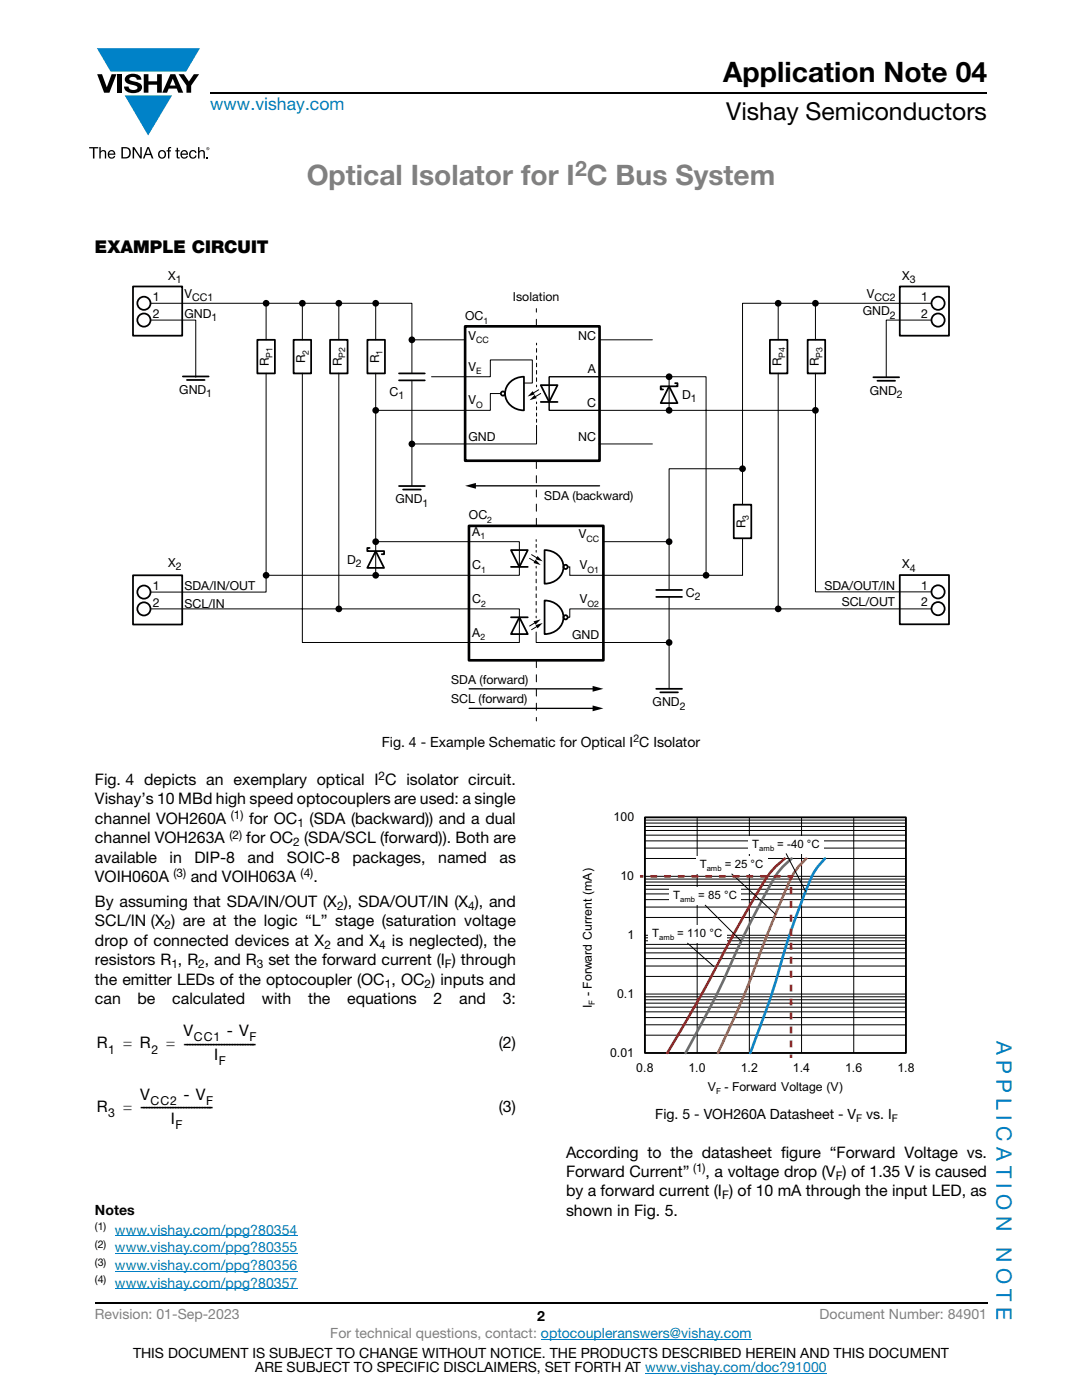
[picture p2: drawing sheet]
<svg xmlns="http://www.w3.org/2000/svg" width="216mm" height="279mm" viewBox="0 0 216 279" stroke-linecap="round" stroke-linejoin="round" font-family="sans-serif">
<path d="M42 18.6h155M18.9 260h178.1" fill="none" stroke="#000" stroke-width=".36"/>
<path d="M107.9 267.3h42.1M128.7 274h36.3" fill="none" stroke="#007ec4" stroke-width=".2"/>
<g fill="#0082c8">
<path d="M19.3 9.6h20.6l-2.7 4.7h-15.1z"/>
<path d="M24.9 19h9.4l-4.7 8z"/>
</g>
<g fill="#000">
<path d="M19.4 14.8h1l.9 2.6 1-2.6h.9l-1.4 3.7h-1zM23.5 14.8h.9v3.7h-.9zM25.2 15.1a2.16 2.16 0 0 1 2.9 .4l.1 .4h-.9a.81 .81 0 0 0-.7-.6 .81 .81 0 0 0-.8 .5l.2 .3 1.1 .2a1.11 1.11 0 0 1 1.2 1.1 1.11 1.11 0 0 1-1.1 1.1 1.83 1.83 0 0 1-2.4-1.2h.9a.99 .99 0 0 0 .8 .7 .99 .99 0 0 0 .9-.5 1.34 1.34 0 0 0-1.2-.6 1.06 1.06 0 0 1-1.1-.6 1.06 1.06 0 0 1 .1-1.2zM28.7 14.8h.9v1.4h1.7v-1.4h1v3.7h-1v-1.6h-1.7v1.6h-.9zM35.6 14.8h1.1l1 1.5 1-1.5h1l-1.6 2.3v1.4h-.9v-1.4zM17.8 29.4h1.8v.2h-.8v2h-.3v-2h-.7zM19.8 29.4h.3v.8a.59 .59 0 0 1 .7-.2 .59 .59 0 0 1 .4 .5v1.1h-.3v-1.1a.42 .42 0 0 0-.5-.3 .42 .42 0 0 0-.3 .5v.9h-.3zM26.5 29.4h.3l1.2 1.8v-1.8h.3v2.2h-.3l-1.2-1.8v1.8h-.3zM33.6 29.4h.6v.2l-.4 .1v.3h.3v.2h-.3v1.4h-.3v-1.4h-.3v-.2h.3zM35.3 29.5h.2v.5h.3v.2h-.3v1.1l.3 .1v.2a.4 .4 0 0 1-.5-.3v-1.1h-.3v-.2h.3zM37.9 30.2a.74 .74 0 0 1 .8-.3 .74 .74 0 0 1 .5 .6h-.3a.55 .55 0 0 0-.8-.1 .55 .55 0 0 0 0 .8 .46 .46 0 0 0 .5 .2 .46 .46 0 0 0 .3-.4h.3a.8 .8 0 0 1-1.1 .6 .8 .8 0 0 1-.3-1.3zM39.5 29.4h.3v.8a.59 .59 0 0 1 .7-.2 .59 .59 0 0 1 .4 .5v1.1h-.3v-1.1a.42 .42 0 0 0-.5-.3 .42 .42 0 0 0-.3 .5v.9h-.3z"/>
<path d="M41.2 31.3h.3v.3h-.3z"/>
<path d="M34.5 15.7l-.6 1.4h1.1zM34 14.8h1l1.6 3.7h-1l-.3-.8h-1.6l-.4 .8h-.9z"/>
<path d="M21.9 30.3l-.1 .4h.9l-.3-.5zM21.7 30.2a.76 .76 0 0 1 .9-.2 .76 .76 0 0 1 .4 .9h-1.2a.49 .49 0 0 0 .4 .5 .49 .49 0 0 0 .5-.3h.3a.82 .82 0 0 1-1.3 .4 .82 .82 0 0 1 0-1.3z"/>
<path d="M24.5 29.6v1.8h.5a.89 .89 0 0 0 .8-.9 .89 .89 0 0 0-.8-.9zM24.2 29.4a1.65 1.65 0 0 1 1.8 .4 1.15 1.15 0 0 1-1 1.8h-.8z"/>
<path d="M29.6 29.6l-.4 1.1h.7zM29.4 29.4h.3l.9 2.2h-.3l-.3-.7h-.9l-.3 .7h-.3z"/>
<path d="M32 30.3a.58 .58 0 0 0-.1 .9 .58 .58 0 0 0 .9 0 .58 .58 0 0 0 0-.8 .58 .58 0 0 0-.8-.1zM31.5 30.8a.85 .85 0 0 1 1.7 0 .85 .85 0 0 1-1.7 0z"/>
<path d="M36.4 30.3l-.1 .4h.9l-.3-.5zM36.2 30.2a.76 .76 0 0 1 .9-.2 .76 .76 0 0 1 .4 .9h-1.2a.49 .49 0 0 0 .4 .5 .49 .49 0 0 0 .5-.3h.3a.82 .82 0 0 1-1.3 .4 .82 .82 0 0 1 0-1.3z"/>
<path d="M41.4 29.5l.1 .1zM41.4 29.5h.2v.3l-.1-.1-.1 .1zM41.2 29.7a.25 .25 0 0 0 .5 0 .25 .25 0 0 0-.5 0zM41.2 29.7a.3 .3 0 0 1 .6 0 .3 .3 0 0 1-.6 0z"/>
</g>
<path d="M22.9 246.6h36.5M22.9 250.1h36.5M22.9 253.7h36.5M22.9 257.2h36.5" fill="none" stroke="#007ec4" stroke-width=".2"/>
<path d="M107 61.6v.7M107 143.2v.7" fill="none" stroke="#000001" stroke-width=".2"/>
<path d="M107 63.7v78.8" fill="none" stroke="#000001" stroke-width=".2" stroke-dasharray="1.4 1.4"/>
<path d="M92.8 65.1h26.8v26.9h-26.8z" fill="#fff"/>
<path d="M92.8 65.1h26.8v26.9h-26.8z" fill="none" stroke="#000001" stroke-width=".53"/>
<path d="M93.6 105h26.8v26.8h-26.8z" fill="#fff"/>
<path d="M93.6 105h26.8v26.8h-26.8z" fill="none" stroke="#000001" stroke-width=".53"/>
<path d="M106.9 124.2l-1.2 .7" fill="none" stroke="#000001" stroke-width=".2"/>
<path d="M106.5 124l1.4-.4-1 1.1z" fill="#000001"/>
<path d="M107.3 124.9l-1.2 .8" fill="none" stroke="#000001" stroke-width=".2"/>
<path d="M106.9 124.7l1.4-.4-1 1.1z" fill="#000001"/>
<path d="M105.7 111.4l1.2 .8" fill="none" stroke="#000001" stroke-width=".2"/>
<path d="M106.9 111.7l1 1.1-1.4-.4z" fill="#000001"/>
<path d="M106.1 110.7l1.2 .7" fill="none" stroke="#000001" stroke-width=".2"/>
<path d="M107.3 111l1 1-1.4-.4z" fill="#000001"/>
<path d="M75 110l1.6 3.3h-3.3z" fill="none" stroke="#000001" stroke-width=".35"/>
<circle cx="53.1" cy="60.5" r=".67" fill="#000001"/>
<path d="M94.6 97h25" fill="none" stroke="#000001" stroke-width=".26"/>
<path d="M92.8 97l2.2-.6v1.1z" fill="#000001"/>
<path d="M93.6 141.4h25" fill="none" stroke="#000001" stroke-width=".26"/>
<path d="M118.2 140.8l2.2 .6-2.2 .5z" fill="#000001"/>
<g fill="none" stroke="#000001" stroke-width=".35">
<path d="M26.5 57.2h9.9v9.8h-9.9z"/>
<circle cx="28.7" cy="60.5" r="1.31"/>
<circle cx="28.7" cy="63.9" r="1.31"/>
</g>
<path d="M30 60.5h52.2v14M30 63.9h9.1v11.4" fill="none" stroke="#000001" stroke-width=".2"/>
<path d="M93.6 137.5h25" fill="none" stroke="#000001" stroke-width=".26"/>
<path d="M118.2 136.9l2.2 .6-2.2 .5z" fill="#000001"/>
<path d="M86.1 75.2h11.7v-3.4h8.4v4.6h-1.7M107.9 78.5l-1.2 .8M119.6 75.2h-10v6.7h10M107.1 85.2v3.4h-24.9" fill="none" stroke="#000001" stroke-width=".2"/>
<path d="M106.7 78.8l.4 .7-1.4 .4z" fill="#000001"/>
<path d="M107.5 77.8l-1.2 .7" fill="none" stroke="#000001" stroke-width=".2"/>
<path d="M106.3 78.1l.4 .6-1.4 .4z" fill="#000001"/>
<g fill="none" stroke="#000001" stroke-width=".2">
<path d="M99.9 78.5h-2.1v3.4h-22.7M107.1 68.5v.3M107.1 76.8v.4M107.1 80.2v.4M107.1 84.9v.3M162.7 81.9h-53.1v-6.7h31.3v39.6M75 108.1h28.6v6.7h-50.5M107 107.7v.3M107 109.8v.4M107 113v.4M120.4 108.1h13.1M148.2 107.4v7.4h-34.5v-1.7h-.4"/>
<path d="M107 123v.3M107 126.1v2.1h26.5M185.9 121.5h-72.2v1.7h-.4"/>
</g>
<g fill="none" stroke="#000001" stroke-width=".35">
<path d="M51.3 67.8h3.5v6.7h-3.5zM58.6 67.8h3.5v6.7h-3.5zM65.9 67.8h3.5v6.7h-3.5zM73.3 67.8h3.5v6.7h-3.5zM101.9 76.2a4 4 0 0 1 2.6-1v6.7a3.4 3.4 0 0 1-3.2-1.6 3.4 3.4 0 0 1 .1-3.6zM107.9 76.9h3.4l-1.7 3.3zM107.9 80.2h3.4M102 109.8h3.3l-1.7 3.3zM102 113.1h3.3M108.7 109.8a3.4 3.4 0 0 1 3.2 1.6 3.4 3.4 0 0 1-.1 3.6 3.9 3.9 0 0 1-3.1 1.5zM108.7 119.8a3.4 3.4 0 0 1 3.2 1.7 3.4 3.4 0 0 1-.1 3.6 3.9 3.9 0 0 1-3.1 1.4zM102 123.2h3.3"/>
<path d="M103.6 123.2l1.7 3.3h-3.3z"/>
<circle cx="100.4" cy="78.5" r=".42"/>
<circle cx="112.9" cy="113.1" r=".42"/>
<circle cx="112.9" cy="123.2" r=".42"/>
</g>
<path d="M107.1 76.1v-6.9M107 122.2v-8.5" fill="none" stroke="#000001" stroke-width=".2" stroke-dasharray=".7 .7"/>
<path d="M107.1 81.2v3.4M107 108.6v.9" fill="none" stroke="#000001" stroke-width=".2" stroke-dasharray=".6 .6"/>
<g fill="#000001">
<circle cx="60.3" cy="60.5" r=".67"/>
<circle cx="67.6" cy="60.5" r=".67"/>
<circle cx="75" cy="60.5" r=".67"/>
<circle cx="82.2" cy="67.8" r=".67"/>
<circle cx="82.2" cy="88.6" r=".67"/>
</g>
<path d="M79.6 74.5h5.2M79.6 75.9h5.2" fill="none" stroke="#000001" stroke-width=".35"/>
<circle cx="75" cy="81.9" r=".67" fill="#000001"/>
<path d="M53.1 74.5v43.7h-23.1M53.1 60.5v7.3M60.3 74.5v53.7h43.3v-6.7h-73.6M60.3 60.5v7.3M67.6 60.5v7.3M67.6 74.5v47M75 60.5v7.3M75 74.5v40.3M82.2 75.9v21.1" fill="none" stroke="#000001" stroke-width=".2"/>
<g fill="#000001">
<circle cx="75" cy="108.1" r=".67"/>
<circle cx="75" cy="114.8" r=".67"/>
<circle cx="53.1" cy="114.8" r=".67"/>
<circle cx="67.6" cy="121.5" r=".67"/>
</g>
<g fill="none" stroke="#000001" stroke-width=".35">
<path d="M179.5 57.2h9.9v9.8h-9.9zM133.5 77.1l1.7 3.3h-3.4zM134.7 76.5h.5v.6h-3.4v.6h.5M153.6 67.8h3.5v6.7h-3.5zM161.2 67.8h3.5v6.7h-3.5zM26.5 114.8h9.9v9.8h-9.9zM73.8 109.4h-.5v.6h3.3v.6h-.4"/>
<circle cx="187.2" cy="63.9" r="1.31"/>
<circle cx="187.2" cy="60.5" r="1.31"/>
<circle cx="28.7" cy="118.2" r="1.31"/>
<circle cx="28.7" cy="121.5" r="1.31"/>
</g>
<path d="M155.3 60.5v7.3M155.3 74.5v47M162.7 60.5v7.3M185.9 60.5h-37.7v40.2M185.9 63.9h-9.1v11.4" fill="none" stroke="#000001" stroke-width=".2"/>
<g fill="#000001">
<circle cx="155.3" cy="60.5" r=".67"/>
<circle cx="162.7" cy="60.5" r=".67"/>
<circle cx="162.7" cy="81.9" r=".67"/>
<circle cx="133.5" cy="75.2" r=".67"/>
<circle cx="133.5" cy="81.9" r=".67"/>
</g>
<path d="M133.5 75.2v6.7M148.2 93.5h-14.7v24.1" fill="none" stroke="#000001" stroke-width=".2"/>
<path d="M146.4 100.7h3.5v6.7h-3.5z" fill="none" stroke="#000001" stroke-width=".35"/>
<g fill="#000001">
<circle cx="148.2" cy="93.5" r=".67"/>
<circle cx="140.9" cy="114.8" r=".67"/>
<circle cx="133.5" cy="108.1" r=".67"/>
</g>
<g fill="none" stroke="#000001" stroke-width=".35">
<path d="M179.5 114.8h9.9v9.8h-9.9z"/>
<circle cx="187.2" cy="118.1" r="1.31"/>
<circle cx="187.2" cy="121.5" r="1.31"/>
</g>
<path d="M162.7 74.5v43.6h23.2" fill="none" stroke="#000001" stroke-width=".2"/>
<circle cx="155.3" cy="121.5" r=".67" fill="#000001"/>
<path d="M130.9 117.7h5.2M130.9 119.1h5.2" fill="none" stroke="#000001" stroke-width=".35"/>
<path d="M133.5 119.1v18.4" fill="none" stroke="#000001" stroke-width=".2"/>
<circle cx="133.5" cy="128.2" r=".67" fill="#000001"/>
<path d="M36.5 75.1h5.1M37.3 75.8h3.5M174.3 75.3h5.1M175.1 76h3.5M79.6 97h5.2M80.4 97.7h3.6M130.9 137.5h5.2M131.8 138.2h3.5" fill="none" stroke="#000001" stroke-width=".35"/>
<path d="M82.2 67.8h10.6M119.5 67.8h10.7M119.5 88.6h10.7" fill="none" stroke="#000001" stroke-width=".2"/>
<g fill="none" stroke="#000" stroke-width=".2">
<path d="M128.7 179.5h52.1M128.7 178.4h52.1M128.7 177.5h52.1M128.7 176.7h52.1M128.7 176h52.1M128.7 175.4h52.1M128.7 171.3h52.1M128.7 169.3h52.1M128.7 167.8h52.1M128.7 166.7h52.1M128.7 165.7h52.1M128.7 164.9h52.1"/>
<path d="M128.7 164.3h52.1M128.7 163.7h52.1M128.7 163.1h52.1v47.1h-52.1zM128.7 174.9h52.1M139.1 163.1v47.1M149.5 163.1v47.1M159.9 163.1v47.1M170.4 163.1v47.1M128.7 199.5h52.1M128.7 198.9h52.1M128.7 194.9h52.1M128.7 192.8h52.1"/>
<path d="M128.7 191.3h52.1M128.7 190.2h52.1M128.7 189.2h52.1M128.7 188.5h52.1M128.7 187.8h52.1M128.7 187.2h52.1M128.7 183.1h52.1M128.7 181h52.1M128.7 198.4h52.1M128.7 186.7h52.1M128.7 206.6h52.1M128.7 204.5h52.1"/>
<path d="M128.7 203.1h52.1M128.7 201.9h52.1M128.7 201h52.1M128.7 200.2h52.1"/>
</g>
<path d="M128.7 163.1h52.1v47h-52.1z" fill="none" stroke="#000" stroke-width=".35"/>
<path d="M164.6 171.3a14.1 14.1 0 0 0-3.7 6.2 167.8 167.8 0 0 0-6.6 19.8l-4.6 12.8" fill="none" stroke="#147fc3" stroke-width=".53"/>
<path d="M160.9 171.3a14.4 14.4 0 0 0-4.1 6.2 403.5 403.5 0 0 0-8.2 20.9l-5.3 11.7" fill="none" stroke="#f16b22" stroke-width=".53"/>
<path d="M158 171.3a16.4 16.4 0 0 0-4.8 6.2 225.6 225.6 0 0 0-9.6 19.8l-6.8 12.8" fill="none" stroke="#48b74e" stroke-width=".53"/>
<path d="M156.6 171.3a17.1 17.1 0 0 0-4.9 5.9 431.4 431.4 0 0 0-12.2 22.2l-6.3 10.7" fill="none" stroke="#ee1f23" stroke-width=".53"/>
<path d="M129.3 184.7h15.6v3.5h-15.6z" fill="#fff"/>
<path d="M137.1 188.2l5.4 4.7" fill="none" stroke="#000" stroke-width=".2"/>
<g fill="#fff">
<path d="M138.8 170.9h14.3v3.5h-14.3z"/>
<path d="M133.5 177.1h14.3v3.5h-14.3z"/>
</g>
<path d="M146 174.4l8.8 8.1M140.7 180.6l7.2 7.2" fill="none" stroke="#000" stroke-width=".2"/>
<path d="M149.3 166.8h15.1v3.5h-15.1z" fill="#fff"/>
<path d="M156.8 170.3l4 7.6" fill="none" stroke="#000" stroke-width=".2"/>
<path d="M127.7 174.9h.7M157.1 174.9h.7v.7M157.8 210.4v.7" fill="none" stroke="#ee1f23" stroke-width=".53"/>
<path d="M155.8 174.9h-26.7M157.8 209v-32.7" fill="none" stroke="#ee1f23" stroke-width=".53" stroke-dasharray="1.4 1.4" stroke-linecap="butt"/>
<text font-size="5.6" x="144.3" y="16.4">Application Note 04</text>
<text font-size="5.6" fill="#808080" x="61.2" y="36.9">Optical Isolator for I C Bus System</text>
<text font-size="4.9" x="144.9" y="24">Vishay Semiconductors</text>
<text font-size="4.2" fill="#808080" x="114.7" y="35.2">2</text>
<g font-size="4.2" fill="#007ec4">
<text x="198.8" y="207.8" transform="rotate(90 198.8 207.8)">A P P L I C A T I O N</text>
<text x="198.8" y="248.9" transform="rotate(90 198.8 248.9)">N O T E</text>
</g>
<text font-size="3.5" fill="#007ec4" x="42" y="21.9">www.vishay.com</text>
<text font-size="3.5" x="18.9" y="50.5">EXAMPLE CIRCUIT</text>
<g font-size="3.2">
<text x="18.9" y="160.5">Vishay’s 10 MBd high speed optocouplers are used: a single</text>
<text x="18.9" y="156.7">Fig. 4 depicts an exemplary optical I C isolator circuit.</text>
<text x="18.9" y="164.4">channel VOH260A</text>
<text x="49.7" y="164.4">for OC</text>
<text x="61.8" y="164.4">(SDA (backward)) and a dual</text>
<text x="18.9" y="172.2">available</text>
<text x="18.9" y="168.3">channel VOH263A</text>
<text x="33.8" y="172.2">in</text>
<text x="38.8" y="172.2">DIP-8</text>
<text x="49.1" y="168.3">for OC (SDA/SCL (forward)). Both are</text>
<text x="49.4" y="172.2">and</text>
<text x="57.3" y="172.2">SOIC-8</text>
<text x="70.3" y="172.2">packages,</text>
<text x="87.4" y="172.2">named</text>
<text x="99.7" y="172.2">as</text>
<text x="18.9" y="176.1">VOIH060A</text>
<text x="38.1" y="176.1">and VOIH063A</text>
<text x="62.5" y="176.1">.</text>
<text x="18.9" y="184.9">SCL/IN (X ) are at the logic “L” stage (saturation voltage</text>
<text x="18.9" y="181">By assuming that SDA/IN/OUT (X ), SDA/OUT/IN (X ), and</text>
<text x="18.9" y="188.8">drop of connected devices at X</text>
<text x="67.2" y="188.8">and X</text>
<text x="78.2" y="188.8">is neglected), the</text>
<text x="18.9" y="192.6">resistors R , R , and R</text>
<text x="18.9" y="196.5">the emitter LEDs of the optocoupler (OC , OC ) inputs and</text>
<text x="53.6" y="192.6">set the forward current (I ) through</text>
<text x="18.9" y="200.4">can</text>
<text x="27.5" y="200.4">be</text>
<text x="34.4" y="200.4">calculated</text>
<text x="52.3" y="200.4">with</text>
<text x="61.5" y="200.4">the</text>
<text x="69.3" y="200.4">equations</text>
<text x="86.5" y="200.4">2</text>
<text x="91.6" y="200.4">and</text>
<text x="100.3" y="200.4">3:</text>
<text x="19.3" y="209.2">R</text>
<text x="24.6" y="209.2">= R</text>
<text x="33.2" y="209.2">= ---------------------------</text>
<text x="36.6" y="206.8">V</text>
<text x="45.2" y="206.8">- V</text>
<text x="99.5" y="209.2">(2)</text>
<text x="42.7" y="211.5">I</text>
<text x="19.3" y="221.9">R</text>
<text x="24.6" y="221.9">= ---------------------------</text>
<text x="28" y="219.5">V</text>
<text x="36.6" y="219.5">- V</text>
<text x="99.5" y="221.9">(3)</text>
<text x="34.1" y="224.2">I</text>
<text x="112.9" y="231">According to the datasheet figure “Forward Voltage vs.</text>
<text x="112.9" y="238.8">by a forward current (I ) of 10 mA through the input LED, as</text>
<text x="112.9" y="234.9">Forward Current”</text>
<text x="140.8" y="234.9">, a voltage drop (V ) of 1.35 V is caused</text>
<text x="112.9" y="242.7">shown in Fig. 5.</text>
</g>
<g font-size="2.8">
<text x="76.2" y="149">Fig. 4 - Example Schematic for Optical I C Isolator</text>
<text x="130.7" y="223.4">Fig. 5 - VOH260A Datasheet - V</text>
<text x="172.8" y="223.4">vs. I</text>
<text x="18.9" y="242.5">Notes</text>
<text x="107.2" y="263.6">2</text>
<text x="26.5" y="271">THIS DOCUMENT IS SUBJECT TO CHANGE WITHOUT NOTICE. THE PRODUCTS DESCRIBED HEREIN AND THIS DOCUMENT</text>
<text x="50.9" y="273.8">ARE SUBJECT TO SPECIFIC DISCLAIMERS, SET FORTH AT www.vishay.com/doc?91000</text>
</g>
<g font-size="2.8" fill="#007ec4">
<text x="22.9" y="246.4">www.vishay.com/ppg?80354</text>
<text x="22.9" y="249.9">www.vishay.com/ppg?80355</text>
<text x="22.9" y="253.4">www.vishay.com/ppg?80356</text>
<text x="22.9" y="257">www.vishay.com/ppg?80357</text>
</g>
<g font-size="2.8" fill="#808080">
<text x="18.9" y="263.3">Revision: 01-Sep-2023</text>
<text x="163.6" y="263.3">Document Number: 84901</text>
<text x="65.9" y="267.1">For technical questions, contact: optocoupleranswers@vishay.com</text>
</g>
<g font-size="2.5" fill="#000001">
<text x="33.6" y="55.8">X</text>
<text x="36.8" y="59.5">V</text>
<text x="173" y="59.5">V</text>
<text x="180" y="55.8">X</text>
<text x="30.5" y="60.1">1</text>
<text x="30.5" y="63.4">2</text>
<text x="36.8" y="63.4">GND</text>
<text x="92.8" y="64">OC</text>
<text x="102.3" y="60.1">Isolation</text>
<text x="172.2" y="62.9">GND</text>
<text x="183.8" y="60.1">1</text>
<text x="183.8" y="63.4">2</text>
<text x="93.5" y="67.8">V</text>
<text x="115.4" y="67.8">NC</text>
<text x="53.7" y="73.1" transform="rotate(-90 53.7 73.1)">R</text>
<text x="60.9" y="72.5" transform="rotate(-90 60.9 72.5)">R</text>
<text x="68.2" y="73.1" transform="rotate(-90 68.2 73.1)">R</text>
<text x="75.6" y="72.5" transform="rotate(-90 75.6 72.5)">R</text>
<text x="93.5" y="74">V</text>
<text x="117.3" y="74.5">A</text>
<text x="155.9" y="73.1" transform="rotate(-90 155.9 73.1)">R</text>
<text x="163.4" y="73.1" transform="rotate(-90 163.4 73.1)">R</text>
<text x="35.8" y="78.6">GND</text>
<text x="77.8" y="79">C</text>
<text x="93.5" y="80.7">V</text>
<text x="117.2" y="81.2">C</text>
<text x="136.1" y="79.6">D</text>
<text x="173.6" y="78.8">GND</text>
<text x="93.5" y="87.9">GND</text>
<text x="115.4" y="87.9">NC</text>
<text x="78.9" y="100.5">GND</text>
<text x="108.6" y="99.8">SDA (backward)</text>
<text x="93.6" y="103.6">OC</text>
<text x="94.2" y="106.9">A</text>
<text x="115.5" y="107.4">V</text>
<text x="148.7" y="105.4" transform="rotate(-90 148.7 105.4)">R</text>
<text x="33.6" y="113.1">X</text>
<text x="69.2" y="112.5">D</text>
<text x="94.2" y="113.6">C</text>
<text x="115.7" y="113.6">V</text>
<text x="180" y="113.4">X</text>
<text x="30.5" y="117.7">1</text>
<text x="36.8" y="117.8">SDA/IN/OUT</text>
<text x="136.9" y="119.1">C</text>
<text x="164.5" y="117.7">SDA/OUT/IN</text>
<text x="183.8" y="117.7">1</text>
<text x="30.5" y="121">2</text>
<text x="36.8" y="121.3">SCL/IN</text>
<text x="94.2" y="120.3">C</text>
<text x="115.7" y="120.3">V</text>
<text x="167.9" y="121">SCL/OUT</text>
<text x="183.8" y="121">2</text>
<text x="94.2" y="127">A</text>
<text x="114.2" y="127.6">GND</text>
<text x="90.1" y="136.5">SDA (forward)</text>
<text x="90.1" y="140.3">SCL (forward)</text>
<text x="130.2" y="140.9">GND</text>
</g>
<g font-size="2.5">
<text x="122.4" y="163.9">100</text>
<text x="123.8" y="175.7">10</text>
<text x="125.2" y="187.4">1</text>
<text x="118.1" y="201.2" transform="rotate(-90 118.1 201.2)">I - Forward Current (mA)</text>
<text x="123.1" y="199.2">0.1</text>
<text x="38.7" y="207.8">CC1</text>
<text x="49.8" y="207.8">F</text>
<text x="21.6" y="210.2">1</text>
<text x="30.2" y="210.2">2</text>
<text x="43.7" y="212.6">F</text>
<text x="121.7" y="210.9">0.01</text>
<text x="127" y="213.9">0.8</text>
<text x="137.4" y="213.9">1.0</text>
<text x="147.8" y="213.9">1.2</text>
<text x="158.2" y="213.9">1.4</text>
<text x="168.6" y="213.9">1.6</text>
<text x="179.1" y="213.9">1.8</text>
<text x="30" y="220.5">CC2</text>
<text x="41.1" y="220.5">F</text>
<text x="141.2" y="217.8">V - Forward Voltage (V)</text>
<text x="21.6" y="222.9">3</text>
<text x="35" y="225.3">F</text>
</g>
<g font-size="2.4">
<text x="75.5" y="155.7">2</text>
<text x="45.8" y="167.3">(2)</text>
<text x="46" y="163.5">(1)</text>
<text x="59.3" y="165">1</text>
<text x="58.5" y="168.9">2</text>
<text x="34.6" y="175.1">(3)</text>
<text x="60" y="175.1">(4)</text>
<text x="32.9" y="185.5">2</text>
<text x="67.2" y="181.6">2</text>
<text x="93.4" y="181.6">4</text>
<text x="64.7" y="189.3">2</text>
<text x="75.7" y="189.3">4</text>
<text x="34.2" y="193.2">1</text>
<text x="39.6" y="193.2">2</text>
<text x="51.2" y="193.2">3</text>
<text x="76.8" y="197.1">1</text>
<text x="84.7" y="197.1">2</text>
<text x="88.8" y="193.2">F</text>
<text x="138.3" y="233.9">(1)</text>
<text x="144.1" y="239.4">F</text>
<text x="166.8" y="235.5">F</text>
</g>
<g font-size="2.3">
<text x="139.6" y="173.3">T</text>
<text x="144.6" y="173.3">= 25 °C</text>
<text x="150.1" y="169.2">T</text>
<text x="155.1" y="169.2">= -40 °C</text>
<text x="134.3" y="179.5">T</text>
<text x="139.3" y="179.5">= 85 °C</text>
<text x="130.1" y="187.1">T</text>
<text x="135.1" y="187.1">= 110 °C</text>
</g>
<g font-size="2.1" fill="#000001">
<text x="35.1" y="56.5">1</text>
<text x="181.5" y="56.5">3</text>
<text x="38.3" y="60.2">CC1</text>
<text x="42.2" y="64.1">1</text>
<text x="174.5" y="60.2">CC2</text>
<text x="177.6" y="63.6">2</text>
<text x="41.2" y="79.3">1</text>
<text x="79.5" y="79.7">1</text>
<text x="137.9" y="80.3">1</text>
<text x="179" y="79.5">2</text>
<text x="84.3" y="101.2">1</text>
<text x="35.1" y="113.8">2</text>
<text x="71" y="113.2">2</text>
<text x="138.7" y="119.8">2</text>
<text x="181.5" y="114.1">4</text>
<text x="135.6" y="141.6">2</text>
</g>
<g font-size="2.1">
<text x="126.4" y="148.2">2</text>
<text x="170.8" y="223.9">F</text>
<text x="177.9" y="223.9">F</text>
<text x="18.9" y="245.5">(1)</text>
<text x="18.9" y="249.1">(2)</text>
<text x="18.9" y="252.6">(3)</text>
<text x="18.9" y="256.1">(4)</text>
</g>
<g font-size="1.8" fill="#000001">
<text x="96.5" y="64.7">1</text>
<text x="54.4" y="71.4" transform="rotate(-90 54.4 71.4)">P1</text>
<text x="61.6" y="70.8" transform="rotate(-90 61.6 70.8)">2</text>
<text x="68.9" y="71.4" transform="rotate(-90 68.9 71.4)">P2</text>
<text x="76.3" y="70.8" transform="rotate(-90 76.3 70.8)">1</text>
<text x="95" y="68.5">CC</text>
<text x="156.7" y="71.4" transform="rotate(-90 156.7 71.4)">P4</text>
<text x="164.1" y="71.4" transform="rotate(-90 164.1 71.4)">P3</text>
<text x="95" y="74.7">E</text>
<text x="95" y="81.4">O</text>
<text x="95.8" y="107.6">1</text>
<text x="97.2" y="104.3">2</text>
<text x="149.4" y="103.7" transform="rotate(-90 149.4 103.7)">3</text>
<text x="117" y="108.1">CC</text>
<text x="96" y="114.3">1</text>
<text x="117.2" y="114.3">O1</text>
<text x="96" y="121.1">2</text>
<text x="117.2" y="121.1">O2</text>
<text x="95.8" y="127.8">2</text>
</g>
<g font-size="1.7">
<text x="118.7" y="200.6" transform="rotate(-90 118.7 200.6)">F</text>
<text x="142.9" y="218.4">F</text>
</g>
<g font-size="1.5">
<text x="141" y="173.8">amb</text>
<text x="151.5" y="169.8">amb</text>
<text x="135.7" y="180">amb</text>
<text x="131.5" y="187.6">amb</text>
</g>
</svg>
